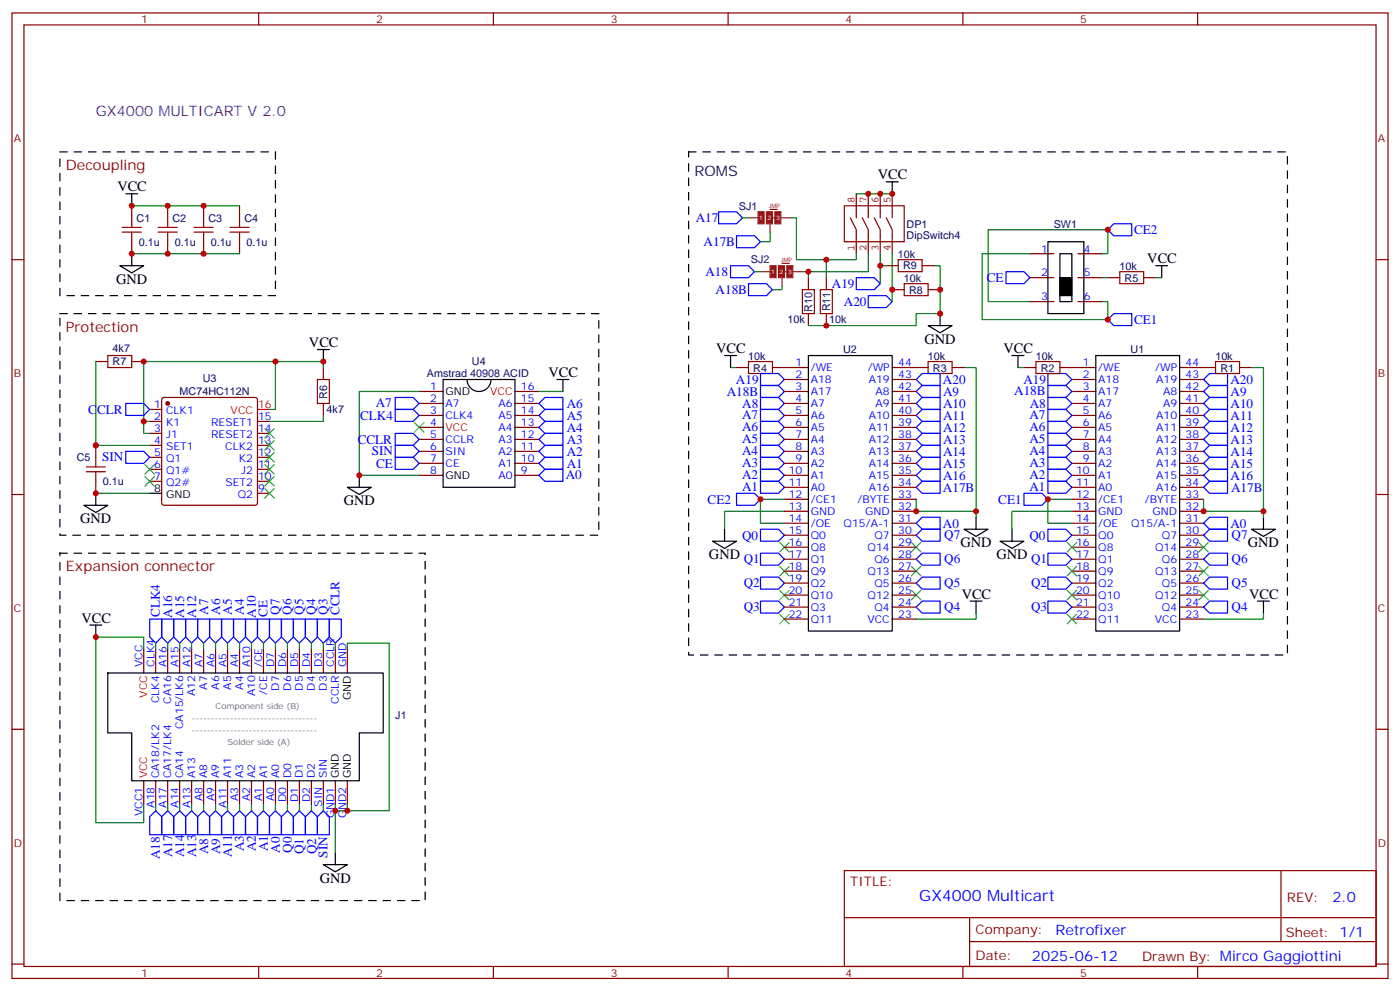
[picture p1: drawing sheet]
<svg xmlns="http://www.w3.org/2000/svg" width="412mm" height="296mm" viewBox="0 0 412 296" stroke-linecap="round" stroke-linejoin="round" font-family="sans-serif">
<g fill="none" stroke="#870000" stroke-width=".35">
<path d="M3.5 3.8h405.4v284.3h-405.4zM7.1 7.3h398.2v277.3h-398.2zM76.2 3.8v3.5M145.3 3.8v3.5M214.5 3.8v3.5M283.6 3.8v3.5M352.8 3.8v3.5M3.5 76.5h3.6M38.8 60.6v3.5M38.8 71.2v3.5M49.4 60.6v3.5M49.4 71.2v3.5"/>
<path d="M60 60.6v3.5M60 71.2v3.5M70.6 60.6v3.5M70.6 71.2v3.5M261.1 78.2h3.5M271.6 78.2h3.6M303.4 74.7h7M317.5 74.7h7.1M405.3 76.5h3.6M238.1 81.8v3.5M238.1 92.4v3.5M243.4 81.8v3.5"/>
<path d="M243.4 92.4v3.5M262.8 85.3h3.5M273.4 85.3h3.5M303.4 81.8h7M303.4 88.8h7M317.5 81.8h7.1M317.5 88.8h7.1M326.3 81.8h3.5M336.9 81.8h3.5M28.2 106.5h3.5M38.8 106.5h3.5M47.9 117.3l.4-.2h26.8l.5 .2 .2 .5v30.3l-.2 .5-.5 .2h-26.8l-.5-.2-.2-.5v-30.3z"/>
<path d="M95.2 108.2v3.6M95.2 118.8v3.5M123.5 115.3h7M123.5 118.8h7M151.7 115.3h7M151.7 118.8h7M217 108.2h3.5M227.5 108.2h10.6M231.1 111.8h7M231.1 115.3h7M231.1 118.8h7M262.8 108.2h10.6"/>
<path d="M262.8 111.8h7.1M262.8 115.3h7.1M262.8 118.8h7.1M280.5 108.2h3.5M301.6 108.2h3.6M312.2 108.2h10.6M315.7 111.8h7.1M315.7 115.3h7.1M315.7 118.8h7.1M347.5 108.2h10.6M347.5 111.8h7M347.5 115.3h7"/>
<path d="M347.5 118.8h7M365.1 108.2h3.6M28.2 131.2v3.5M44.1 120.6h3.5M44.1 124.1h3.5M44.1 127.6h3.5M44.1 131.2h3.5M44.1 134.7h3.5M44.1 138.2h3.5M75.8 124.1h3.6M75.8 127.6h3.6M75.8 131.2h3.6"/>
<path d="M75.8 134.7h3.6M75.8 138.2h3.6M123.5 122.3h7M123.5 125.9h7M123.5 129.4h7M123.5 132.9h7M123.5 136.5h7M123.5 140h7M151.7 122.3h7M151.7 125.9h7M151.7 129.4h7M151.7 132.9h7"/>
<path d="M151.7 136.5h7M151.7 140h7M231.1 122.3h7M231.1 125.9h7M231.1 129.4h7M231.1 132.9h7M231.1 136.5h7M231.1 140h7M262.8 122.3h7.1M262.8 125.9h7.1M262.8 129.4h7.1M262.8 132.9h7.1"/>
<path d="M262.8 136.5h7.1M262.8 140h7.1M315.7 122.3h7.1M315.7 125.9h7.1M315.7 129.4h7.1M315.7 132.9h7.1M315.7 136.5h7.1M315.7 140h7.1M347.5 122.3h7M347.5 125.9h7M347.5 129.4h7M347.5 132.9h7"/>
<path d="M347.5 136.5h7M347.5 140h7M3.5 145.6h3.6M28.2 141.7v3.6M44.1 141.7h3.5M75.8 141.7h3.6M75.8 145.3h3.6M231.1 143.5h7M231.1 147h7M231.1 150.6h7M231.1 154.1h7M231.1 157.6h7"/>
<path d="M262.8 143.5h7.1M262.8 147h7.1M262.8 150.6h7.1M262.8 154.1h7.1M262.8 157.6h7.1M315.7 143.5h7.1M315.7 147h7.1M315.7 150.6h7.1M315.7 154.1h7.1M315.7 157.6h7.1M347.5 143.5h7M347.5 147h7"/>
<path d="M347.5 150.6h7M347.5 154.1h7M347.5 157.6h7M405.3 145.6h3.6M231.1 161.1h7M231.1 164.7h7M231.1 168.2h7M231.1 171.7h7M231.1 175.3h7M231.1 178.8h7M262.8 161.1h7.1M262.8 164.7h7.1"/>
<path d="M262.8 168.2h7.1M262.8 171.7h7.1M262.8 175.3h7.1M262.8 178.8h7.1M315.7 161.1h7.1M315.7 164.7h7.1M315.7 168.2h7.1M315.7 171.7h7.1M315.7 175.3h7.1M315.7 178.8h7.1M347.5 161.1h7M347.5 164.7h7"/>
<path d="M347.5 168.2h7M347.5 171.7h7M347.5 175.3h7M347.5 178.8h7M42.3 191.1v7.1M45.9 191.1v7.1M49.4 191.1v7.1M52.9 191.1v7.1M56.4 191.1v7.1M60 191.1v7.1M63.5 191.1v7.1M67 191.1v7.1"/>
<path d="M70.6 191.1v7.1M74.1 191.1v7.1M77.6 191.1v7.1M81.1 191.1v7.1M84.7 191.1v7.1M88.2 191.1v7.1M91.7 191.1v7.1M95.2 191.1v7.1M98.8 191.1v7.1M102.3 191.1v7.1M231.1 182.3h7M262.8 182.3h7.1"/>
<path d="M315.7 182.3h7.1M347.5 182.3h7M3.5 214.8h3.6M405.3 214.8h3.6M42.3 229.9v7.1M45.9 229.9v7.1M49.4 229.9v7.1M52.9 229.9v7.1M56.4 229.9v7.1M60 229.9v7.1M63.5 229.9v7.1M67 229.9v7.1"/>
<path d="M70.6 229.9v7.1M74.1 229.9v7.1M77.6 229.9v7.1M81.1 229.9v7.1M84.7 229.9v7.1M88.2 229.9v7.1M91.7 229.9v7.1M95.2 229.9v7.1M98.8 229.9v7.1M102.3 229.9v7.1M248.7 256.4h156.6v28.2h-156.6zM377.3 256.4v20.9"/>
<path d="M248.7 270.2h156.5M285.6 277.3h119.6M285.6 270.2v14.2M3.5 283.9h3.6M76.2 284.6v3.5M145.3 284.6v3.5M214.5 284.6v3.5M283.6 284.6v3.5M352.8 284.6v3.5M405.3 283.9h3.6"/>
</g>
<g fill="none" stroke="#000" stroke-width=".35">
<path d="M37 57.1h3.6M38.8 57.1v3.5M261.1 53.6h3.5M262.8 53.6v3.5M35.3 78.2h7l-3.5 2.2zM38.8 74.7v3.5M308.7 71.2h10.6v21.2h-10.6zM312.2 74.7h3.5v14.1h-3.5zM340.4 78.2h3.6M342.2 78.2v3.6M273.4 95.9h7.1l-3.6 2.1zM276.9 92.4v3.5"/>
<path d="M93.5 102.9h3.5M95.2 102.9v3.6M130.5 111.8h21.2v31.7h-21.2zM137.6 111.8a3.5 3.5 0 0 0 3.5 3.5 3.5 3.5 0 0 0 3.5-3.5M164 111.8h3.6M165.8 111.8v3.5M213.4 104.7h3.6M215.2 104.7v3.5M238.1 104.7h24.7v81.1h-24.7zM298.1 104.7h3.5M299.9 104.7v3.5M322.8 104.7h24.7v81.1h-24.7z"/>
<path d="M105.8 140v3.5M24.7 148.8h7l-3.5 2.1zM28.2 145.3v3.5M44.1 145.3h3.5M102.3 143.5h7.1l-3.6 2.1zM209.9 159.4h7.1l-3.6 2.1zM213.4 155.9v3.5M284 155.9h7l-3.5 2.1zM287.5 152.3v3.6M294.6 159.4h7l-3.5 2.1zM298.1 155.9v3.5M368.7 155.9h7l-3.5 2.1z"/>
<path d="M372.2 152.3v3.6M285.8 177h3.5M287.5 177v3.6M370.4 177h3.5M372.2 177v3.6M26.5 184.1h3.5M28.2 184.1v3.5M31.7 198.2h81.2v17.6h-7.1v14.1h-67v-14.1h-7.1zM95.2 254.6h7.1l-3.5 2.2zM98.8 251.1v3.5"/>
</g>
<g fill="none" stroke="#008700" stroke-width=".35">
<path d="M252.2 57.1h10.6M38.8 60.6h31.8M38.8 74.7h31.8M218.7 64.1h1.8M226.8 68.4v2.8h-2.8M232.8 64.1h1.8v12.4h17.6v-1.8M243.4 76.5v5.3M255.8 74.7v5.3h-19.4M259.3 74.7v3.5h1.8M259.3 78.2v5.3M262.8 74.7v14.1M275.2 78.2h1.7v14.2h-7v3.5h-31.8"/>
<path d="M303.4 74.7h-14.1v19.4h37v-5.3h-1.7M324.6 74.7h1.7v-7h-35.3v21.1h12.4M222.2 80h1.8M230.4 84.2v1.1h-2.9M238.1 80v1.8M324.6 81.8h1.7M340.4 81.8h1.8M28.2 106.5v24.7h15.9M81.1 106.5v14.1h-1.7M95.2 108.2v-1.7h-52.9v17.6h1.8M123.5 115.3h-17.7v24.7h17.7M158.7 115.3h7.1"/>
<path d="M215.2 108.2h1.8M284 108.2h3.5v42.4M299.9 108.2h1.7M368.7 108.2h3.5v42.4M42.3 124.1v3.5h1.8M95.2 122.3v1.8h-15.8M28.2 145.3h15.9M231.1 150.6h-17.7v5.3M231.1 147h-7.1v7.1h7.1M269.9 147v3.6h17.6v1.7M315.7 150.6h-17.6v5.3M315.7 147h-7v7.1h7"/>
<path d="M354.5 147v3.6h17.7v1.7M42.3 191.1v-3.5h-14.1v54.7h14.1v-5.3M45.9 189.4v1.7M49.4 189.4v1.7M52.9 189.4v1.7M56.4 189.4v1.7M60 189.4v1.7M63.5 189.4v1.7M67 189.4v1.7M70.6 189.4v1.7M74.1 189.4v1.7M77.6 189.4v1.7"/>
<path d="M81.1 189.4v1.7M84.7 189.4v1.7M88.2 189.4v1.7M91.7 189.4v1.7M95.2 189.4v1.7M98.8 189.4v1.7M102.3 191.1v-1.7h12.4v49.4h-15.9M287.5 180.6v1.7h-17.6M372.2 180.6v1.7h-17.7M45.9 237v1.8M49.4 237v1.8M52.9 237v1.8"/>
<path d="M56.4 237v1.8M60 237v1.8M63.5 237v1.8M67 237v1.8M70.6 237v1.8M74.1 237v1.8M77.6 237v1.8M81.1 237v1.8M84.7 237v1.8M88.2 237v1.8M91.7 237v1.8M95.2 237v1.8"/>
<path d="M98.8 237v14.1M102.3 237v1.8"/>
</g>
<g fill="none" stroke="#3c3" stroke-width=".35">
<path d="M42.7 136.8l2.8 2.8M45.5 136.8l-2.8 2.8M78 136.8l2.8 2.8M78 133.3l2.8 2.8M78 129.8l2.8 2.8M78 126.2l2.8 2.8M80.8 136.8l-2.8 2.8M80.8 133.3l-2.8 2.8M80.8 129.8l-2.8 2.8M80.8 126.2l-2.8 2.8M122.1 124.5l2.8 2.8M124.9 124.5l-2.8 2.8"/>
<path d="M42.7 140.3l2.8 2.9M45.5 140.3l-2.8 2.9M78 143.9l2.8 2.8M78 140.3l2.8 2.9M80.8 143.9l-2.8 2.8M80.8 140.3l-2.8 2.9M229.7 159.7l2.8 2.9M232.5 159.7l-2.8 2.9M268.5 159.7l2.8 2.9M271.3 159.7l-2.8 2.9M314.3 159.7l2.8 2.9M317.1 159.7l-2.8 2.9"/>
<path d="M353.1 159.7l2.9 2.9M356 159.7l-2.9 2.9M229.7 166.8l2.8 2.8M229.7 173.8l2.8 2.9M232.5 166.8l-2.8 2.8M232.5 173.8l-2.8 2.9M268.5 173.8l2.8 2.9M268.5 166.8l2.8 2.8M271.3 173.8l-2.8 2.9M271.3 166.8l-2.8 2.8M314.3 173.8l2.8 2.9M314.3 166.8l2.8 2.8"/>
<path d="M317.1 173.8l-2.8 2.9M317.1 166.8l-2.8 2.8M353.1 166.8l2.9 2.8M353.1 173.8l2.9 2.9M356 166.8l-2.9 2.8M356 173.8l-2.9 2.9M229.7 180.9l2.8 2.8M232.5 180.9l-2.8 2.8M314.3 180.9l2.8 2.8M317.1 180.9l-2.8 2.8"/>
</g>
<path d="M17.6 44.7h63.5v42.4h-63.5zM202.8 44.7h176.4v148.2h-176.4zM17.6 92.4h158.8v65.2h-158.8zM17.6 162.9h107.6v102.3h-107.6z" fill="none" stroke="#000" stroke-width=".35" stroke-dasharray="2.1 2.1"/>
<g fill="none" stroke="#00f" stroke-width=".35">
<path d="M211.7 62.4h5.3l1.7 1.7-1.7 1.8h-5.3zM215.2 78.2h5.3l1.7 1.8-1.7 1.8h-5.3zM217 69.4h5.2l1.8 1.8-1.8 1.8h-5.2zM326.3 67.7l1.8-1.8h5.3v3.5h-5.3zM220.5 83.5h5.3l1.7 1.8-1.7 1.8h-5.3zM252.2 81.8h5.3l1.8 1.7-1.8 1.8h-5.3zM255.8 87.1h5.3l1.7 1.7-1.7 1.8h-5.3zM296.3 80h5.3l1.8 1.8-1.8 1.7h-5.3zM326.3 94.1l1.8-1.7h5.3v3.5h-5.3zM37 118.8h5.3l1.8 1.8-1.8 1.7h-5.3zM116.4 117.1h5.3l1.8 1.7-1.8 1.8h-5.3zM158.7 118.8l1.8-1.7h5.3v3.5h-5.3z"/>
<path d="M224 110h5.3l1.8 1.8-1.8 1.7h-5.3zM224 113.5h5.3l1.8 1.8-1.8 1.8h-5.3zM224 117.1h5.3l1.8 1.7-1.8 1.8h-5.3zM269.9 111.8l1.7-1.8h5.3v3.5h-5.3zM271.6 117.1h5.3v3.5h-5.3l-1.7-1.8zM271.6 113.5h5.3v3.6h-5.3l-1.7-1.8zM308.7 117.1h5.3l1.7 1.7-1.7 1.8h-5.3zM308.7 113.5h5.3l1.7 1.8-1.7 1.8h-5.3zM308.7 110h5.3l1.7 1.8-1.7 1.7h-5.3zM354.5 115.3l1.8-1.8h5.3v3.6h-5.3zM354.5 118.8l1.8-1.7h5.3v3.5h-5.3zM354.5 111.8l1.8-1.8h5.3v3.5h-5.3z"/>
<path d="M37 132.9h5.3l1.8 1.8-1.8 1.8h-5.3zM116.4 120.6h5.3l1.8 1.7-1.8 1.8h-5.3zM116.4 127.6h5.3l1.8 1.8-1.8 1.8h-5.3zM116.4 131.2h5.3l1.8 1.7-1.8 1.8h-5.3zM116.4 134.7h5.3l1.8 1.8-1.8 1.7h-5.3zM158.7 140l1.8-1.8h5.3v3.5h-5.3zM158.7 136.5l1.8-1.8h5.3v3.5h-5.3zM158.7 132.9l1.8-1.7h5.3v3.5h-5.3zM158.7 129.4l1.8-1.8h5.3v3.6h-5.3zM158.7 125.9l1.8-1.8h5.3v3.5h-5.3zM158.7 122.3l1.8-1.7h5.3v3.5h-5.3zM224 120.6h5.3l1.8 1.7-1.8 1.8h-5.3z"/>
<path d="M224 124.1h5.3l1.8 1.8-1.8 1.7h-5.3zM224 127.6h5.3l1.8 1.8-1.8 1.8h-5.3zM224 131.2h5.3l1.8 1.7-1.8 1.8h-5.3zM224 134.7h5.3l1.8 1.8-1.8 1.7h-5.3zM224 138.2h5.3l1.8 1.8-1.8 1.7h-5.3zM269.9 136.5l1.7-1.8h5.3v3.5h-5.3zM269.9 129.4l1.7-1.8h5.3v3.6h-5.3zM269.9 122.3l1.7-1.7h5.3v3.5h-5.3zM271.6 138.2h5.3v3.5h-5.3l-1.7-1.7zM271.6 131.2h5.3v3.5h-5.3l-1.7-1.8zM271.6 124.1h5.3v3.5h-5.3l-1.7-1.7zM308.7 138.2h5.3l1.7 1.8-1.7 1.7h-5.3z"/>
<path d="M308.7 134.7h5.3l1.7 1.8-1.7 1.7h-5.3zM308.7 131.2h5.3l1.7 1.7-1.7 1.8h-5.3zM308.7 127.6h5.3l1.7 1.8-1.7 1.8h-5.3zM308.7 124.1h5.3l1.7 1.8-1.7 1.7h-5.3zM308.7 120.6h5.3l1.7 1.7-1.7 1.8h-5.3zM354.5 122.3l1.8-1.7h5.3v3.5h-5.3zM354.5 125.9l1.8-1.8h5.3v3.5h-5.3zM354.5 129.4l1.8-1.8h5.3v3.6h-5.3zM354.5 132.9l1.8-1.7h5.3v3.5h-5.3zM354.5 136.5l1.8-1.8h5.3v3.5h-5.3zM354.5 140l1.8-1.8h5.3v3.5h-5.3zM217 145.3h5.2l1.8 1.7-1.8 1.8h-5.2z"/>
<path d="M224 155.9h5.3l1.8 1.7-1.8 1.8h-5.3zM224 141.7h5.3l1.8 1.8-1.8 1.8h-5.3zM269.9 143.5l1.7-1.8h5.3v3.6h-5.3zM269.9 154.1l1.7-1.8h5.3v3.6h-5.3zM271.6 155.9h5.3v3.5h-5.3l-1.7-1.8zM301.6 145.3h5.3l1.8 1.7-1.8 1.8h-5.3zM308.7 141.7h5.3l1.7 1.8-1.7 1.8h-5.3zM308.7 155.9h5.3l1.7 1.7-1.7 1.8h-5.3zM354.5 154.1l1.8-1.8h5.3v3.6h-5.3zM354.5 143.5l1.8-1.8h5.3v3.6h-5.3zM354.5 157.6l1.8-1.7h5.3v3.5h-5.3zM224 177h5.3l1.8 1.8-1.8 1.8h-5.3z"/>
<path d="M224 170h5.3l1.8 1.7-1.8 1.8h-5.3zM224 162.9h5.3l1.8 1.8-1.8 1.7h-5.3zM271.6 162.9h5.3v3.5h-5.3l-1.7-1.7zM271.6 170h5.3v3.5h-5.3l-1.7-1.8zM271.6 177h5.3v3.6h-5.3l-1.7-1.8zM308.7 162.9h5.3l1.7 1.8-1.7 1.7h-5.3zM308.7 170h5.3l1.7 1.7-1.7 1.8h-5.3zM308.7 177h5.3l1.7 1.8-1.7 1.8h-5.3zM354.5 178.8l1.8-1.8h5.3v3.6h-5.3zM354.5 171.7l1.8-1.7h5.3v3.5h-5.3zM354.5 164.7l1.8-1.8h5.3v3.5h-5.3zM44.1 182.3h3.5v5.3l-1.7 1.8-1.8-1.8z"/>
<path d="M47.6 182.3h3.6v5.3l-1.8 1.8-1.8-1.8zM51.2 182.3h3.5v5.3l-1.8 1.8-1.7-1.8zM54.7 182.3h3.5v5.3l-1.8 1.8-1.7-1.8zM58.2 182.3h3.5v5.3l-1.7 1.8-1.8-1.8zM61.7 182.3h3.6v5.3l-1.8 1.8-1.8-1.8zM65.3 182.3h3.5v5.3l-1.8 1.8-1.7-1.8zM68.8 182.3h3.5v5.3l-1.7 1.8-1.8-1.8zM72.3 182.3h3.5v5.3l-1.7 1.8-1.8-1.8zM75.8 182.3h3.6v5.3l-1.8 1.8-1.8-1.8zM79.4 182.3h3.5v5.3l-1.8 1.8-1.7-1.8zM82.9 182.3h3.5v5.3l-1.7 1.8-1.8-1.8zM86.4 182.3h3.6v5.3l-1.8 1.8-1.8-1.8z"/>
<path d="M90 182.3h3.5v5.3l-1.8 1.8-1.7-1.8zM93.5 182.3h3.5v5.3l-1.8 1.8-1.7-1.8zM97 182.3h3.5v5.3l-1.7 1.8-1.8-1.8zM45.9 238.8l1.7 1.7v5.3h-3.5v-5.3zM49.4 238.8l1.8 1.7v5.3h-3.6v-5.3zM52.9 238.8l1.8 1.7v5.3h-3.5v-5.3zM56.4 238.8l1.8 1.7v5.3h-3.5v-5.3zM60 238.8l1.7 1.7v5.3h-3.5v-5.3zM63.5 238.8l1.8 1.7v5.3h-3.6v-5.3zM67 238.8l1.8 1.7v5.3h-3.5v-5.3zM70.6 238.8l1.7 1.7v5.3h-3.5v-5.3zM74.1 238.8l1.7 1.7v5.3h-3.5v-5.3z"/>
<path d="M77.6 238.8l1.8 1.7v5.3h-3.6v-5.3zM81.1 238.8l1.8 1.7v5.3h-3.5v-5.3zM84.7 238.8l1.7 1.7v5.3h-3.5v-5.3zM88.2 238.8l1.8 1.7v5.3h-3.6v-5.3zM91.7 238.8l1.8 1.7v5.3h-3.5v-5.3zM95.2 238.8l1.8 1.7v5.3h-3.5v-5.3z"/>
</g>
<g fill="none" stroke="#a10000" stroke-width=".35">
<path d="M36 68.4h5.6M36 67h5.6M38.8 64.1v2.9M38.8 68.4v2.8M46.6 68.4h5.6M46.6 67h5.6M49.4 64.1v2.9M49.4 68.4v2.8M57.1 68.4h5.7M57.1 67h5.7M60 64.1v2.9M60 68.4v2.8"/>
<path d="M67.7 68.4h5.7M67.7 67h5.7M70.6 64.1v2.9M70.6 68.4v2.8M264.6 76.5h7v3.5h-7zM236.4 85.3h3.5v7.1h-3.5zM241.7 85.3h3.5v7.1h-3.5zM266.3 83.5h7.1v3.6h-7.1zM329.8 80h7.1v3.5h-7.1zM31.7 104.7h7.1v3.5h-7.1zM93.5 111.8h3.5v7h-3.5zM220.5 106.5h7v3.5h-7z"/>
<path d="M273.4 106.5h7.1v3.5h-7.1zM305.2 106.5h7v3.5h-7zM358.1 106.5h7v3.5h-7zM25.4 138.9h5.6M25.4 137.5h5.6M28.2 134.7v2.8M28.2 138.9v2.8"/>
</g>
<path d="M312.2 81.8h3.5v5.3h-3.5z" fill="#000" stroke="#000" stroke-width=".35"/>
<circle cx="49.4" cy="118.8" r=".53" fill="#870000" stroke="#870000" stroke-width=".35"/>
<path d="M75.8 120.6h3.6" fill="none" stroke="#f00" stroke-width=".35"/>
<path d="M252.2 57.1v7M255.8 57.1v7M259.3 57.1v7M262.8 57.1v7M248.7 60.6h17.6v10.6h-17.6zM250.5 64.1l1.7 3.6v7M254 64.1l1.8 3.6v7M257.5 64.1l1.8 3.6v7M261.1 64.1l1.7 3.6v7" fill="none" stroke="#850000" stroke-width=".35"/>
<path d="M220.5 64.1h3.5M226.5 64.1h6.3M226.8 64.8v3.6M224 80h3.5M230 80h6.4M230.4 80.7v3.5" fill="none" stroke="#8c2424" stroke-width=".35"/>
<g fill="#8c2424" stroke="#8c2424" stroke-width=".35">
<path d="M223.3 62.4h1.8v3.5h-1.8z"/>
<path d="M225.8 62.4h1.7v3.5h-1.7z"/>
<path d="M228.2 62.4h1.8v3.5h-1.8z"/>
<path d="M226.8 78.2h1.8v3.6h-1.8z"/>
<path d="M229.3 78.2h1.8v3.6h-1.8z"/>
<path d="M231.8 78.2h1.7v3.6h-1.7z"/>
</g>
<path d="M226.8 61.7h2.2M230.4 77.5h2.1" fill="none" stroke="#900" stroke-width=".35"/>
<g fill="#c00">
<circle cx="354.5" cy="150.6" r=".88"/>
<circle cx="372.2" cy="150.6" r=".88"/>
<circle cx="287.5" cy="150.6" r=".88"/>
<circle cx="269.9" cy="150.6" r=".88"/>
<circle cx="308.7" cy="147" r=".88"/>
<circle cx="224" cy="147" r=".88"/>
<circle cx="28.2" cy="187.6" r=".88"/>
<circle cx="98.8" cy="238.8" r=".88"/>
<circle cx="102.3" cy="238.8" r=".88"/>
<circle cx="326.3" cy="94.1" r=".88"/>
<circle cx="326.3" cy="67.7" r=".88"/>
<circle cx="38.8" cy="60.6" r=".88"/>
<circle cx="49.4" cy="60.6" r=".88"/>
<circle cx="60" cy="60.6" r=".88"/>
<circle cx="38.8" cy="74.7" r=".88"/>
<circle cx="49.4" cy="74.7" r=".88"/>
<circle cx="60" cy="74.7" r=".88"/>
<circle cx="95.3" cy="106.5" r=".88"/>
<circle cx="28.2" cy="131.2" r=".88"/>
<circle cx="28.2" cy="145.3" r=".88"/>
<circle cx="42.3" cy="106.5" r=".88"/>
<circle cx="42.3" cy="124.1" r=".88"/>
<circle cx="105.8" cy="140" r=".88"/>
<circle cx="259.3" cy="57.1" r=".88"/>
<circle cx="255.8" cy="57.1" r=".88"/>
<circle cx="276.9" cy="85.3" r=".88"/>
<circle cx="262.8" cy="85.3" r=".88"/>
<circle cx="243.4" cy="76.5" r=".88"/>
<circle cx="238.1" cy="80" r=".88"/>
<circle cx="259.3" cy="78.2" r=".88"/>
<circle cx="243.4" cy="95.9" r=".88"/>
<circle cx="276.9" cy="92.4" r=".88"/>
<circle cx="262.8" cy="57.1" r=".88"/>
<circle cx="81.1" cy="106.5" r=".88"/>
</g>
<text font-size="4.6" fill="#00f" x="270.8" y="265.4">GX4000 Multicart</text>
<text font-size="4.2" fill="#609" x="28.2" y="34.1">GX4000 MULTICART V 2.0</text>
<g font-size="4.2" fill="#900">
<text x="19.4" y="50">Decoupling</text>
<text x="19.4" y="97.6">Protection</text>
<text x="19.4" y="168.2">Expansion connector</text>
</g>
<text font-size="4.2" fill="#006" x="204.6" y="51.8">ROMS</text>
<g font-size="4.2">
<text x="258.6" y="52.8">VCC</text>
<text x="34.6" y="56.4">VCC</text>
<text x="338" y="77.5">VCC</text>
<text x="34.2" y="83.5">GND</text>
<text x="272.3" y="101.2">GND</text>
<text x="91" y="102.2">VCC</text>
<text x="211" y="104">VCC</text>
<text x="295.6" y="104">VCC</text>
<text x="161.6" y="111.1">VCC</text>
<text x="101.2" y="148.8">GND</text>
<text x="23.6" y="154.1">GND</text>
<text x="282.9" y="161.1">GND</text>
<text x="367.6" y="161.1">GND</text>
<text x="208.8" y="164.7">GND</text>
<text x="293.5" y="164.7">GND</text>
<text x="283.3" y="176.3">VCC</text>
<text x="367.9" y="176.3">VCC</text>
<text x="24" y="183.4">VCC</text>
<text x="94.2" y="259.9">GND</text>
</g>
<g font-size="4.2" fill="#00f">
<text x="392.5" y="265.7">2.0</text>
<text x="310.9" y="275.2">Retrofixer</text>
<text x="304" y="283">2025-06-12</text>
</g>
<g font-size="3.9" fill="#00f">
<text x="205" y="65.4">A17</text>
<text x="334.1" y="68.9">CE2</text>
<text x="207.3" y="72.4">A17B</text>
<text x="207.8" y="81.3">A18</text>
<text x="290.7" y="83">CE</text>
<text x="210.8" y="86.6">A18B</text>
<text x="245" y="84.8">A19</text>
<text x="248.6" y="90.1">A20</text>
<text x="334.1" y="95.3">CE1</text>
<text x="216.8" y="113.1">A19</text>
<text x="277.8" y="113.1">A20</text>
<text x="301.4" y="113.1">A19</text>
<text x="362.4" y="113.1">A20</text>
<text x="110.7" y="120">A7</text>
<text x="214.1" y="116.5">A18B</text>
<text x="277.8" y="116.6">A9</text>
<text x="298.7" y="116.5">A18B</text>
<text x="362.5" y="116.6">A9</text>
<text x="26" y="121.9">CCLR</text>
<text x="106" y="123.6">CLK4</text>
<text x="166.9" y="123.6">A5</text>
<text x="166.9" y="120.1">A6</text>
<text x="218.6" y="123.5">A7</text>
<text x="218.7" y="120.1">A8</text>
<text x="277.8" y="123.6">A11</text>
<text x="277.8" y="120.1">A10</text>
<text x="303.2" y="123.5">A7</text>
<text x="303.3" y="120.1">A8</text>
<text x="362.5" y="120.1">A10</text>
<text x="362.5" y="123.6">A11</text>
<text x="105.4" y="130.7">CCLR</text>
<text x="166.9" y="130.6">A3</text>
<text x="166.9" y="127.1">A4</text>
<text x="218.6" y="127">A6</text>
<text x="218.6" y="130.6">A5</text>
<text x="277.8" y="130.7">A13</text>
<text x="277.8" y="127.2">A12</text>
<text x="303.2" y="130.6">A5</text>
<text x="303.2" y="127">A6</text>
<text x="362.5" y="127.2">A12</text>
<text x="362.5" y="130.7">A13</text>
<text x="30.1" y="135.9">SIN</text>
<text x="109.5" y="134.1">SIN</text>
<text x="110.8" y="137.7">CE</text>
<text x="166.9" y="137.7">A1</text>
<text x="166.9" y="134.2">A2</text>
<text x="218.6" y="134.1">A4</text>
<text x="218.6" y="137.6">A3</text>
<text x="277.8" y="137.8">A15</text>
<text x="277.8" y="134.2">A14</text>
<text x="303.2" y="137.6">A3</text>
<text x="303.2" y="134.1">A4</text>
<text x="362.5" y="134.2">A14</text>
<text x="362.5" y="137.8">A15</text>
<text x="166.6" y="141.2">A0</text>
<text x="218.6" y="141.1">A2</text>
<text x="277.8" y="141.3">A16</text>
<text x="303.2" y="141.1">A2</text>
<text x="362.5" y="141.3">A16</text>
<text x="208.4" y="148.3">CE2</text>
<text x="218.6" y="144.7">A1</text>
<text x="277.8" y="144.9">A17B</text>
<text x="294.1" y="148.3">CE1</text>
<text x="303.2" y="144.7">A1</text>
<text x="362.7" y="144.8">A17B</text>
<text x="277.8" y="155.5">A0</text>
<text x="362.4" y="155.5">A0</text>
<text x="218.6" y="158.9">Q0</text>
<text x="278.1" y="158.9">Q7</text>
<text x="303.2" y="158.9">Q0</text>
<text x="362.8" y="158.9">Q7</text>
<text x="219.1" y="165.9">Q1</text>
<text x="278.1" y="165.9">Q6</text>
<text x="303.7" y="165.9">Q1</text>
<text x="362.8" y="165.9">Q6</text>
<text x="219.1" y="173">Q2</text>
<text x="278.1" y="173">Q5</text>
<text x="303.7" y="173">Q2</text>
<text x="362.8" y="173">Q5</text>
<text x="47.1" y="181.7" transform="rotate(-90 47.1 181.7)">CLK4</text>
<text x="50.7" y="182" transform="rotate(-90 50.7 182)">A16</text>
<text x="54.2" y="182" transform="rotate(-90 54.2 182)">A15</text>
<text x="57.7" y="182" transform="rotate(-90 57.7 182)">A12</text>
<text x="61.3" y="181" transform="rotate(-90 61.3 181)">A7</text>
<text x="64.8" y="181" transform="rotate(-90 64.8 181)">A6</text>
<text x="68.3" y="181" transform="rotate(-90 68.3 181)">A5</text>
<text x="71.9" y="181" transform="rotate(-90 71.9 181)">A4</text>
<text x="75.4" y="182" transform="rotate(-90 75.4 182)">A10</text>
<text x="78.8" y="181.6" transform="rotate(-90 78.8 181.6)">CE</text>
<text x="82.4" y="181.1" transform="rotate(-90 82.4 181.1)">Q7</text>
<text x="85.9" y="181.1" transform="rotate(-90 85.9 181.1)">Q6</text>
<text x="89.4" y="181.1" transform="rotate(-90 89.4 181.1)">Q5</text>
<text x="93" y="181.1" transform="rotate(-90 93 181.1)">Q4</text>
<text x="96.5" y="181.1" transform="rotate(-90 96.5 181.1)">Q3</text>
<text x="100" y="181.2" transform="rotate(-90 100 181.2)">CCLR</text>
<text x="219.1" y="180">Q3</text>
<text x="278.1" y="180">Q4</text>
<text x="303.7" y="180">Q3</text>
<text x="362.8" y="180">Q4</text>
<text x="61.3" y="251.6" transform="rotate(-90 61.3 251.6)">A8</text>
<text x="64.8" y="251.6" transform="rotate(-90 64.8 251.6)">A9</text>
<text x="71.9" y="250.8" transform="rotate(-90 71.9 250.8)">A3</text>
<text x="75.4" y="250.8" transform="rotate(-90 75.4 250.8)">A2</text>
<text x="78.9" y="250.8" transform="rotate(-90 78.9 250.8)">A1</text>
<text x="82.4" y="251.1" transform="rotate(-90 82.4 251.1)">A0</text>
<text x="85.9" y="251.1" transform="rotate(-90 85.9 251.1)">Q0</text>
<text x="89.4" y="251.6" transform="rotate(-90 89.4 251.6)">Q1</text>
<text x="93.1" y="251.6" transform="rotate(-90 93.1 251.6)">Q2</text>
<text x="47.1" y="253" transform="rotate(-90 47.1 253)">A18</text>
<text x="50.7" y="252.5" transform="rotate(-90 50.7 252.5)">A17</text>
<text x="54.2" y="252.5" transform="rotate(-90 54.2 252.5)">A14</text>
<text x="57.7" y="252.5" transform="rotate(-90 57.7 252.5)">A13</text>
<text x="68.3" y="252.4" transform="rotate(-90 68.3 252.4)">A11</text>
<text x="96.5" y="252.6" transform="rotate(-90 96.5 252.6)">SIN</text>
</g>
<g font-size="3.9" fill="#800">
<text x="250.5" y="261">TITLE:</text>
<text x="379.1" y="265.7">REV:</text>
<text x="287.4" y="275.2">Company:</text>
<text x="378.7" y="275.8">Sheet: 1/1</text>
<text x="287.4" y="282.9">Date:</text>
<text x="336.4" y="282.9">Drawn By: Mirco Gaggiottini</text>
</g>
<g font-size="3.2" fill="#800">
<text x="41.6" y="6.8">1</text>
<text x="110.8" y="6.8">2</text>
<text x="179.9" y="6.8">3</text>
<text x="249.1" y="6.8">4</text>
<text x="318.2" y="6.8">5</text>
<text x="4.1" y="41.9">A</text>
<text x="405.9" y="41.9">A</text>
<text x="4.1" y="111.1">B</text>
<text x="405.9" y="111.1">B</text>
<text x="4.1" y="180.2">C</text>
<text x="405.9" y="180.2">C</text>
<text x="4.1" y="249.3">D</text>
<text x="405.9" y="249.3">D</text>
<text x="41.6" y="287.6">1</text>
<text x="110.8" y="287.6">2</text>
<text x="179.9" y="287.6">3</text>
<text x="249.1" y="287.6">4</text>
<text x="318.2" y="287.6">5</text>
</g>
<g font-size="3.2" fill="#840000">
<text x="251.7" y="59.9" transform="rotate(-90 251.7 59.9)">8</text>
<text x="255.2" y="59.9" transform="rotate(-90 255.2 59.9)">7</text>
<text x="258.8" y="59.9" transform="rotate(-90 258.8 59.9)">6</text>
<text x="262.3" y="59.9" transform="rotate(-90 262.3 59.9)">5</text>
<text x="251.7" y="74" transform="rotate(-90 251.7 74)">1</text>
<text x="255.2" y="74" transform="rotate(-90 255.2 74)">2</text>
<text x="258.8" y="74" transform="rotate(-90 258.8 74)">3</text>
<text x="262.3" y="74" transform="rotate(-90 262.3 74)">4</text>
</g>
<g font-size="3.2" fill="#000080">
<text x="40.2" y="65.3">C1</text>
<text x="50.8" y="65.3">C2</text>
<text x="61.4" y="65.3">C3</text>
<text x="72" y="65.3">C4</text>
<text x="217.6" y="61.7">SJ1</text>
<text x="267.1" y="70.3">DipSwitch4</text>
<text x="267.1" y="67">DP1</text>
<text x="310.4" y="67">SW1</text>
<text x="40.9" y="72.3">0.1u</text>
<text x="51.5" y="72.3">0.1u</text>
<text x="62.1" y="72.3">0.1u</text>
<text x="72.6" y="72.3">0.1u</text>
<text x="221.2" y="77.6">SJ2</text>
<text x="264.5" y="75.9">10k</text>
<text x="266" y="79.4">R9</text>
<text x="266.3" y="82.9">10k</text>
<text x="329.8" y="79.4">10k</text>
<text x="331.3" y="82.9">R5</text>
<text x="267.8" y="86.5">R8</text>
<text x="231.9" y="95.2">10k</text>
<text x="239.2" y="91.8" transform="rotate(-90 239.2 91.8)">R10</text>
<text x="244.3" y="95.2">10k</text>
<text x="244.5" y="91.7" transform="rotate(-90 244.5 91.7)">R11</text>
<text x="33.2" y="103.6">4k7</text>
<text x="33.2" y="107.6">R7</text>
<text x="139" y="107.4">U4</text>
<text x="220.4" y="105.9">10k</text>
<text x="248.4" y="104.1">U2</text>
<text x="273.3" y="105.9">10k</text>
<text x="305.1" y="105.9">10k</text>
<text x="333" y="104.1">U1</text>
<text x="358" y="105.9">10k</text>
<text x="59.7" y="112.6">U3</text>
<text x="125.8" y="111.1">Amstrad 40908 ACID</text>
<text x="221.9" y="109.4">R4</text>
<text x="274.8" y="109.4">R3</text>
<text x="306.6" y="109.4">R2</text>
<text x="359.5" y="109.4">R1</text>
<text x="52.9" y="116.4">MC74HC112N</text>
<text x="96.4" y="117.4" transform="rotate(-90 96.4 117.4)">R6</text>
<text x="96.2" y="121.7">4k7</text>
<text x="22.6" y="135.9">C5</text>
<text x="30.3" y="142.9">0.1u</text>
<text x="116.4" y="211.7">J1</text>
</g>
<g font-size="3.2" fill="#00f">
<text x="306.7" y="74.4">1</text>
<text x="319.3" y="74.4">4</text>
<text x="306.7" y="81.4">2</text>
<text x="319.3" y="81.4">5</text>
<text x="306.7" y="88.5">3</text>
<text x="319.3" y="88.5">6</text>
<text x="234.3" y="107.9">1</text>
<text x="264.6" y="107.9">44</text>
<text x="319" y="107.9">1</text>
<text x="349.2" y="107.9">44</text>
<text x="234.3" y="111.4">2</text>
<text x="238.8" y="109.3">/WE</text>
<text x="238.8" y="112.8">A18</text>
<text x="255.6" y="109.3">/WP</text>
<text x="255.9" y="112.8">A19</text>
<text x="264.6" y="111.4">43</text>
<text x="319" y="111.4">2</text>
<text x="323.5" y="109.3">/WE</text>
<text x="323.5" y="112.8">A18</text>
<text x="340.3" y="109.3">/WP</text>
<text x="340.6" y="112.8">A19</text>
<text x="349.2" y="111.4">43</text>
<text x="126.7" y="114.9">1</text>
<text x="126.7" y="118.5">2</text>
<text x="131.2" y="119.9">A7</text>
<text x="146.8" y="119.9">A6</text>
<text x="153.5" y="118.5">15</text>
<text x="153.5" y="114.9">16</text>
<text x="234.3" y="114.9">3</text>
<text x="234.3" y="118.5">4</text>
<text x="238.8" y="116.3">A17</text>
<text x="238.8" y="119.9">A7</text>
<text x="257.9" y="119.9">A9</text>
<text x="257.9" y="116.3">A8</text>
<text x="264.6" y="118.5">41</text>
<text x="264.6" y="114.9">42</text>
<text x="319" y="114.9">3</text>
<text x="319" y="118.5">4</text>
<text x="323.5" y="116.3">A17</text>
<text x="323.5" y="119.9">A7</text>
<text x="342.6" y="119.9">A9</text>
<text x="342.6" y="116.3">A8</text>
<text x="349.2" y="118.5">41</text>
<text x="349.2" y="114.9">42</text>
<text x="45.4" y="120.2">1</text>
<text x="45.4" y="123.8">2</text>
<text x="48.9" y="122">CLK1</text>
<text x="48.9" y="125.5">K1</text>
<text x="62.2" y="125.5">RESET1</text>
<text x="76" y="123.8">15</text>
<text x="126.7" y="122">3</text>
<text x="126.7" y="125.5">4</text>
<text x="131.2" y="123.4">CLK4</text>
<text x="146.8" y="123.4">A5</text>
<text x="153.5" y="125.5">13</text>
<text x="153.5" y="122">14</text>
<text x="234.3" y="122">5</text>
<text x="234.3" y="125.5">6</text>
<text x="238.8" y="123.4">A6</text>
<text x="255.9" y="123.4">A10</text>
<text x="264.6" y="125.5">39</text>
<text x="264.6" y="122">40</text>
<text x="319" y="122">5</text>
<text x="319" y="125.5">6</text>
<text x="323.5" y="123.4">A6</text>
<text x="340.6" y="123.4">A10</text>
<text x="349.2" y="125.5">39</text>
<text x="349.2" y="122">40</text>
<text x="45.4" y="127.3">3</text>
<text x="45.4" y="130.8">4</text>
<text x="48.9" y="129">J1</text>
<text x="62.2" y="129">RESET2</text>
<text x="76" y="130.8">13</text>
<text x="76" y="127.3">14</text>
<text x="126.7" y="129">5</text>
<text x="131.2" y="130.5">CCLR</text>
<text x="146.8" y="130.5">A3</text>
<text x="146.8" y="126.9">A4</text>
<text x="153.5" y="129">12</text>
<text x="234.3" y="129">7</text>
<text x="238.8" y="126.9">A5</text>
<text x="238.8" y="130.5">A4</text>
<text x="255.9" y="130.5">A12</text>
<text x="255.9" y="126.9">A11</text>
<text x="264.6" y="129">38</text>
<text x="319" y="129">7</text>
<text x="323.5" y="126.9">A5</text>
<text x="323.5" y="130.5">A4</text>
<text x="340.6" y="130.5">A12</text>
<text x="340.6" y="126.9">A11</text>
<text x="349.2" y="129">38</text>
<text x="45.4" y="134.3">5</text>
<text x="45.4" y="137.9">6</text>
<text x="48.9" y="132.6">SET1</text>
<text x="48.9" y="136.1">Q1</text>
<text x="66.3" y="132.6">CLK2</text>
<text x="70.3" y="136.1">K2</text>
<text x="76" y="137.9">11</text>
<text x="76" y="134.3">12</text>
<text x="126.7" y="132.6">6</text>
<text x="126.7" y="136.1">7</text>
<text x="131.2" y="134">SIN</text>
<text x="131.2" y="137.5">CE</text>
<text x="146.8" y="137.5">A1</text>
<text x="146.8" y="134">A2</text>
<text x="153.5" y="136.1">10</text>
<text x="153.5" y="132.6">11</text>
<text x="234.3" y="132.6">8</text>
<text x="234.3" y="136.1">9</text>
<text x="238.8" y="134">A3</text>
<text x="238.8" y="137.5">A2</text>
<text x="255.9" y="137.5">A14</text>
<text x="255.9" y="134">A13</text>
<text x="264.6" y="136.1">36</text>
<text x="264.6" y="132.6">37</text>
<text x="319" y="132.6">8</text>
<text x="319" y="136.1">9</text>
<text x="323.5" y="134">A3</text>
<text x="323.5" y="137.5">A2</text>
<text x="340.6" y="137.5">A14</text>
<text x="340.6" y="134">A13</text>
<text x="349.2" y="136.1">36</text>
<text x="349.2" y="132.6">37</text>
<text x="45.4" y="141.4">7</text>
<text x="48.9" y="139.6">Q1#</text>
<text x="48.9" y="143.2">Q2#</text>
<text x="66.4" y="143.2">SET2</text>
<text x="71.1" y="139.6">J2</text>
<text x="76" y="141.4">10</text>
<text x="126.7" y="139.6">8</text>
<text x="146.8" y="141">A0</text>
<text x="153.5" y="139.6">9</text>
<text x="232.3" y="139.6">10</text>
<text x="232.3" y="143.2">11</text>
<text x="238.8" y="141">A1</text>
<text x="255.9" y="141">A15</text>
<text x="264.6" y="143.2">34</text>
<text x="264.6" y="139.6">35</text>
<text x="317" y="139.6">10</text>
<text x="317" y="143.2">11</text>
<text x="323.5" y="141">A1</text>
<text x="340.6" y="141">A15</text>
<text x="349.2" y="143.2">34</text>
<text x="349.2" y="139.6">35</text>
<text x="70" y="146.7">Q2</text>
<text x="76" y="144.9">9</text>
<text x="232.3" y="146.7">12</text>
<text x="238.8" y="144.6">A0</text>
<text x="238.8" y="148.1">/CE1</text>
<text x="252.6" y="148.1">/BYTE</text>
<text x="255.9" y="144.6">A16</text>
<text x="264.6" y="146.7">33</text>
<text x="317" y="146.7">12</text>
<text x="323.5" y="144.6">A0</text>
<text x="323.5" y="148.1">/CE1</text>
<text x="337.2" y="148.1">/BYTE</text>
<text x="340.6" y="144.6">A16</text>
<text x="349.2" y="146.7">33</text>
<text x="232.3" y="150.2">13</text>
<text x="232.3" y="153.7">14</text>
<text x="238.8" y="151.6">GND</text>
<text x="238.8" y="155.2">/OE</text>
<text x="248.5" y="155.2">Q15/A-1</text>
<text x="254.8" y="151.6">GND</text>
<text x="264.6" y="153.7">31</text>
<text x="264.6" y="150.2">32</text>
<text x="317" y="150.2">13</text>
<text x="317" y="153.7">14</text>
<text x="323.5" y="151.6">GND</text>
<text x="323.5" y="155.2">/OE</text>
<text x="333.2" y="155.2">Q15/A-1</text>
<text x="339.5" y="151.6">GND</text>
<text x="349.2" y="153.7">31</text>
<text x="349.2" y="150.2">32</text>
<text x="232.3" y="157.3">15</text>
<text x="232.3" y="160.8">16</text>
<text x="238.8" y="158.7">Q0</text>
<text x="257.6" y="158.7">Q7</text>
<text x="264.6" y="160.8">29</text>
<text x="264.6" y="157.3">30</text>
<text x="317" y="157.3">15</text>
<text x="317" y="160.8">16</text>
<text x="323.5" y="158.7">Q0</text>
<text x="342.3" y="158.7">Q7</text>
<text x="349.2" y="160.8">29</text>
<text x="349.2" y="157.3">30</text>
<text x="232.3" y="164.3">17</text>
<text x="232.3" y="167.9">18</text>
<text x="238.8" y="162.2">Q8</text>
<text x="238.8" y="165.7">Q1</text>
<text x="255.6" y="162.2">Q14</text>
<text x="257.6" y="165.7">Q6</text>
<text x="264.6" y="167.9">27</text>
<text x="264.6" y="164.3">28</text>
<text x="317" y="164.3">17</text>
<text x="317" y="167.9">18</text>
<text x="323.5" y="162.2">Q8</text>
<text x="323.5" y="165.7">Q1</text>
<text x="340.3" y="162.2">Q14</text>
<text x="342.3" y="165.7">Q6</text>
<text x="349.2" y="167.9">27</text>
<text x="349.2" y="164.3">28</text>
<text x="232.3" y="171.4">19</text>
<text x="238.8" y="169.3">Q9</text>
<text x="238.8" y="172.8">Q2</text>
<text x="255.6" y="169.3">Q13</text>
<text x="257.6" y="172.8">Q5</text>
<text x="264.6" y="171.4">26</text>
<text x="317" y="171.4">19</text>
<text x="323.5" y="169.3">Q9</text>
<text x="323.5" y="172.8">Q2</text>
<text x="340.3" y="169.3">Q13</text>
<text x="342.3" y="172.8">Q5</text>
<text x="349.2" y="171.4">26</text>
<text x="232.3" y="174.9">20</text>
<text x="232.3" y="178.4">21</text>
<text x="238.8" y="176.3">Q10</text>
<text x="238.8" y="179.8">Q3</text>
<text x="255.6" y="176.3">Q12</text>
<text x="257.6" y="179.8">Q4</text>
<text x="264.6" y="178.4">24</text>
<text x="264.6" y="174.9">25</text>
<text x="317" y="174.9">20</text>
<text x="317" y="178.4">21</text>
<text x="323.5" y="176.3">Q10</text>
<text x="323.5" y="179.8">Q3</text>
<text x="340.3" y="176.3">Q12</text>
<text x="342.3" y="179.8">Q4</text>
<text x="349.2" y="178.4">24</text>
<text x="349.2" y="174.9">25</text>
<text x="232.3" y="182">22</text>
<text x="238.8" y="183.4">Q11</text>
<text x="255.5" y="183.4">VCC</text>
<text x="264.6" y="182">23</text>
<text x="317" y="182">22</text>
<text x="323.5" y="183.4">Q11</text>
<text x="340.2" y="183.4">VCC</text>
<text x="349.2" y="182">23</text>
<text x="42" y="196.4" transform="rotate(-90 42 196.4)">VCC</text>
<text x="45.5" y="196.4" transform="rotate(-90 45.5 196.4)">CLK4</text>
<text x="49" y="196.4" transform="rotate(-90 49 196.4)">A16</text>
<text x="52.6" y="196.4" transform="rotate(-90 52.6 196.4)">A15</text>
<text x="56.1" y="196.4" transform="rotate(-90 56.1 196.4)">A12</text>
<text x="59.6" y="196.4" transform="rotate(-90 59.6 196.4)">A7</text>
<text x="63.1" y="196.4" transform="rotate(-90 63.1 196.4)">A6</text>
<text x="66.7" y="196.4" transform="rotate(-90 66.7 196.4)">A5</text>
<text x="70.2" y="196.4" transform="rotate(-90 70.2 196.4)">A4</text>
<text x="73.7" y="196.4" transform="rotate(-90 73.7 196.4)">A10</text>
<text x="77.3" y="196.4" transform="rotate(-90 77.3 196.4)">/CE</text>
<text x="80.8" y="196.4" transform="rotate(-90 80.8 196.4)">D7</text>
<text x="84.3" y="196.4" transform="rotate(-90 84.3 196.4)">D6</text>
<text x="87.8" y="196.4" transform="rotate(-90 87.8 196.4)">D5</text>
<text x="91.4" y="196.4" transform="rotate(-90 91.4 196.4)">D4</text>
<text x="94.9" y="196.4" transform="rotate(-90 94.9 196.4)">D3</text>
<text x="98.4" y="196.4" transform="rotate(-90 98.4 196.4)">CCLR</text>
<text x="102" y="196.4" transform="rotate(-90 102 196.4)">GND</text>
<text x="61" y="203.1" transform="rotate(-90 61 203.1)">A7</text>
<text x="64.6" y="203.1" transform="rotate(-90 64.6 203.1)">A6</text>
<text x="68.1" y="203.1" transform="rotate(-90 68.1 203.1)">A5</text>
<text x="71.6" y="203.1" transform="rotate(-90 71.6 203.1)">A4</text>
<text x="82.2" y="203.4" transform="rotate(-90 82.2 203.4)">D7</text>
<text x="85.7" y="203.4" transform="rotate(-90 85.7 203.4)">D6</text>
<text x="89.3" y="203.4" transform="rotate(-90 89.3 203.4)">D5</text>
<text x="92.8" y="203.4" transform="rotate(-90 92.8 203.4)">D4</text>
<text x="96.3" y="203.4" transform="rotate(-90 96.3 203.4)">D3</text>
<text x="46.9" y="207.1" transform="rotate(-90 46.9 207.1)">CLK4</text>
<text x="50.4" y="207.3" transform="rotate(-90 50.4 207.3)">CA16</text>
<text x="57.5" y="205.1" transform="rotate(-90 57.5 205.1)">A12</text>
<text x="75.1" y="205.1" transform="rotate(-90 75.1 205.1)">A10</text>
<text x="78.7" y="204.6" transform="rotate(-90 78.7 204.6)">/CE</text>
<text x="99.8" y="207.3" transform="rotate(-90 99.8 207.3)">CCLR</text>
<text x="54" y="214.7" transform="rotate(-90 54 214.7)">CA15/LK6</text>
<text x="46.9" y="229.2" transform="rotate(-90 46.9 229.2)">CA18/LK2</text>
<text x="50.4" y="229.2" transform="rotate(-90 50.4 229.2)">CA17/LK4</text>
<text x="54" y="229.2" transform="rotate(-90 54 229.2)">CA14</text>
<text x="57.5" y="229.2" transform="rotate(-90 57.5 229.2)">A13</text>
<text x="61" y="229.2" transform="rotate(-90 61 229.2)">A8</text>
<text x="64.6" y="229.2" transform="rotate(-90 64.6 229.2)">A9</text>
<text x="68.1" y="229.2" transform="rotate(-90 68.1 229.2)">A11</text>
<text x="71.6" y="229.2" transform="rotate(-90 71.6 229.2)">A3</text>
<text x="75.1" y="229.2" transform="rotate(-90 75.1 229.2)">A2</text>
<text x="78.7" y="229.2" transform="rotate(-90 78.7 229.2)">A1</text>
<text x="82.2" y="229.2" transform="rotate(-90 82.2 229.2)">A0</text>
<text x="85.7" y="229.2" transform="rotate(-90 85.7 229.2)">D0</text>
<text x="89.3" y="229.2" transform="rotate(-90 89.3 229.2)">D1</text>
<text x="92.8" y="229.2" transform="rotate(-90 92.8 229.2)">D2</text>
<text x="96.3" y="229.2" transform="rotate(-90 96.3 229.2)">SIN</text>
<text x="45.5" y="237.9" transform="rotate(-90 45.5 237.9)">A18</text>
<text x="49" y="237.9" transform="rotate(-90 49 237.9)">A17</text>
<text x="52.6" y="237.9" transform="rotate(-90 52.6 237.9)">A14</text>
<text x="56.1" y="237.9" transform="rotate(-90 56.1 237.9)">A13</text>
<text x="59.6" y="235.9" transform="rotate(-90 59.6 235.9)">A8</text>
<text x="63.1" y="235.9" transform="rotate(-90 63.1 235.9)">A9</text>
<text x="66.7" y="237.9" transform="rotate(-90 66.7 237.9)">A11</text>
<text x="70.2" y="235.9" transform="rotate(-90 70.2 235.9)">A3</text>
<text x="73.7" y="235.9" transform="rotate(-90 73.7 235.9)">A2</text>
<text x="77.3" y="235.9" transform="rotate(-90 77.3 235.9)">A1</text>
<text x="80.8" y="235.9" transform="rotate(-90 80.8 235.9)">A0</text>
<text x="84.3" y="236.2" transform="rotate(-90 84.3 236.2)">D0</text>
<text x="87.8" y="236.2" transform="rotate(-90 87.8 236.2)">D1</text>
<text x="91.4" y="236.2" transform="rotate(-90 91.4 236.2)">D2</text>
<text x="94.9" y="237.6" transform="rotate(-90 94.9 237.6)">SIN</text>
<text x="42" y="240.3" transform="rotate(-90 42 240.3)">VCC1</text>
<text x="98.4" y="241" transform="rotate(-90 98.4 241)">GND1</text>
<text x="102" y="241" transform="rotate(-90 102 241)">GND2</text>
</g>
<g font-size="3.2">
<text x="131.2" y="116.3">GND</text>
<text x="131.2" y="141">GND</text>
<text x="45.4" y="144.9">8</text>
<text x="48.9" y="146.7">GND</text>
<text x="103.4" y="206.2" transform="rotate(-90 103.4 206.2)">GND</text>
<text x="99.8" y="229.2" transform="rotate(-90 99.8 229.2)">GND</text>
<text x="103.4" y="229.2" transform="rotate(-90 103.4 229.2)">GND</text>
</g>
<g font-size="3.2" fill="#f00">
<text x="144.4" y="116.3">VCC</text>
<text x="67.9" y="122">VCC</text>
<text x="76" y="120.2">16</text>
<text x="131.2" y="126.9">VCC</text>
<text x="43.4" y="205.5" transform="rotate(-90 43.4 205.5)">VCC</text>
<text x="43.4" y="229.2" transform="rotate(-90 43.4 229.2)">VCC</text>
</g>
<g font-size="2.5" fill="#666">
<text x="63.5" y="208.8">Component side (B)</text>
<text x="56.4" y="215.8">---------------------------------</text>
<text x="56.4" y="212.3">---------------------------------</text>
<text x="67" y="219.4">Solder side (A)</text>
</g>
<g font-size="1.8" fill="#fff">
<text x="223.7" y="64.8">1</text>
<text x="226.1" y="64.8">2</text>
<text x="228.6" y="64.8">3</text>
<text x="227.2" y="80.7">1</text>
<text x="229.7" y="80.7">2</text>
<text x="232.1" y="80.7">3</text>
</g>
<g font-size="1.8" fill="#900">
<text x="226.5" y="61.3">JMP</text>
<text x="230" y="77.2">JMP</text>
</g>
</svg>
